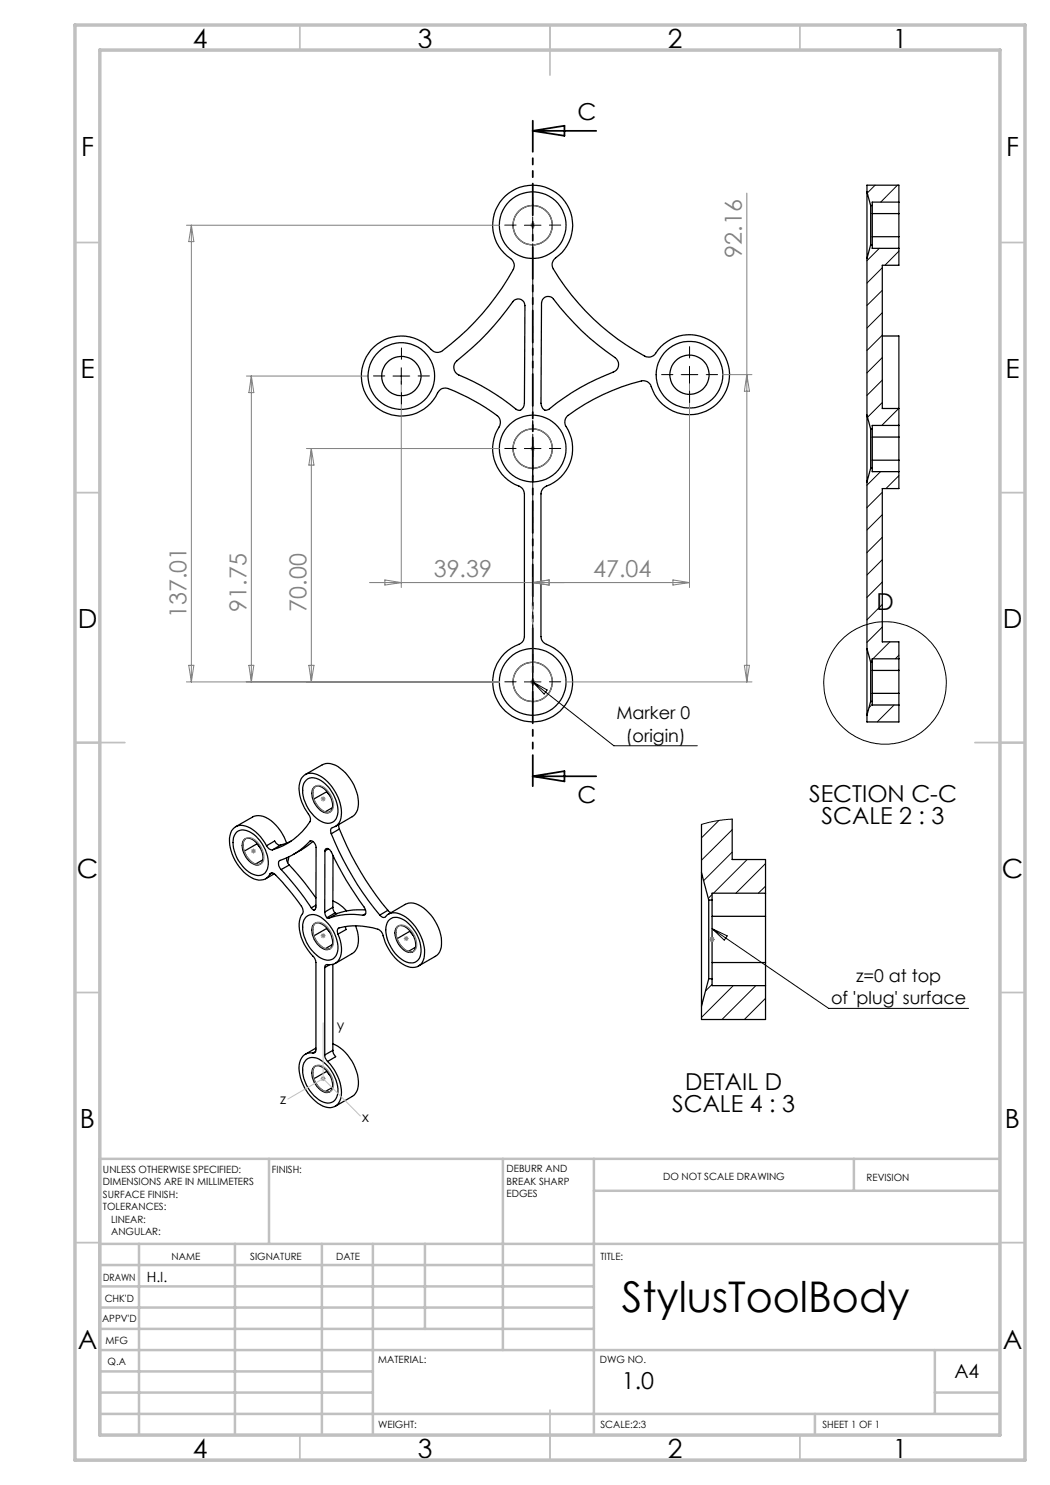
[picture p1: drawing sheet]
<svg xmlns="http://www.w3.org/2000/svg" width="210mm" height="297mm" viewBox="0 0 210 297" stroke-linecap="round" stroke-linejoin="round" font-family="sans-serif">
<g fill="none" stroke="#000" stroke-width=".25">
<path d="M101 39.2a8 8 0 0 1 11.8 .9 8 8 0 0 1-1.9 11.7l-.4 .8v.6a46.2 46.2 0 0 0 18.7 18.2 2.03 2.03 0 0 0 2.4-1.4 8 8 0 0 1 12.5-.1 8 8 0 0 1-2.6 12.2 8 8 0 0 1-11.4-5.1l-.6-.7-.6-.1a37 37 0 0 0-15.7 7.3l-.2 1a2.54 2.54 0 0 0 .7 1.6 8.2 8.2 0 0 1-4.8 11.4l-.5 .6-.2 .7v28.5a1.7 1.7 0 0 0 1.1 1.6 8 8 0 0 1 3.5 12.4 8 8 0 0 1-12.8-.3 8 8 0 0 1 4-12.2l.7-.7 .2-.8v-28.5a1.7 1.7 0 0 0-1.1-1.6 8 8 0 0 1-3.8-12.1l.1-.6-.1-.6a3 3 0 0 0-1.7-1.6 35.7 35.7 0 0 0-9.3-4.7l-.6 .1-.7 .6a8 8 0 0 1-11.7 3.7 8 8 0 0 1-1.7-12.1 8 8 0 0 1 12.2 .2l.8 .4 .6-.1a48.3 48.3 0 0 0 14.9-16.8 2.06 2.06 0 0 0-1.4-2.4 8 8 0 0 1-.4-12zM173.4 38.4v13.3M173.4 38.4v-1.4h6.4v16.1h-3.3v28.6h3.3M173.4 38.4l.7 2.7M108.8 59.6a1.33 1.33 0 0 1 1.9 .2 52.8 52.8 0 0 0 12.6 12 1.63 1.63 0 0 1-.7 2.6 54 54 0 0 0-13.1 7.6 .99 .99 0 0 1-1.3-1.1l.1-20.3 .2-.7zM173.4 51.7v31.3M174.1 41.1v7.9M174.1 49l-.7 2.7M174.1 49h.3M174.1 41.1h.3M174.4 41.1v7.9M174.4 49v.7h5.4"/>
<path d="M174.4 47.3h5.4M174.4 42.7h5.4M179.8 40.4h-5.4v.7M102.8 60.1a1.34 1.34 0 0 1 1.4-.2 1.34 1.34 0 0 1 .8 1.2l-.1 19.5a1.18 1.18 0 0 1-1.5 1.4 49.9 49.9 0 0 0-12-7.2 1.68 1.68 0 0 1 0-2.7 57.1 57.1 0 0 0 11.4-12zM176.5 67.2h3.3v14.5M173.4 83v13.4M173.4 96.4v33.3M173.4 83l.7 2.8M174.1 85.8v7.9M174.1 85.8h.3M174.1 93.7l-.7 2.7M174.1 93.7h.3"/>
<path d="M174.4 85.8v7.9M174.4 93.7v.6h5.4M174.4 92h5.4M174.4 87.4h5.4M179.8 81.7v16h-3.3v30.7h3.3v16h-6.4v-1.4M179.8 85.1h-5.4v.7M173.4 129.7v13.3M173.4 129.7l.7 2.7M174.1 132.4v7.9M174.1 132.4h.3M174.4 132.4v7.9M174.4 138.7h5.4"/>
<path d="M174.4 134.1h5.4M179.8 131.8h-5.4v.6M61.1 154.9l3.4-1.9a3.3 3.3 0 0 1 3.6 .7 8.7 8.7 0 0 1 3.4 8.3 2.52 2.52 0 0 1-1.1 1.3l-3.3 2M61.3 156a2.61 2.61 0 0 1 3.3 .4 7.6 7.6 0 0 1 2.9 6.5 2.06 2.06 0 0 1-3.3 1.3 7.4 7.4 0 0 1-3.6-7.1zM62.8 157.4a2.08 2.08 0 0 1 2.7 1 3.7 3.7 0 0 1 .8 3.7 1.63 1.63 0 0 1-2.6-.4 3.6 3.6 0 0 1-1-4zM63.1 157.3a2.2 2.2 0 0 0-.3 2.6 3.7 3.7 0 0 0 2.9 2.6l.3-.1M65.3 158.4l-2.5 1.4M65.3 158.2v.2M65.3 158.4l.7 .8M174.1 140.3l-.7 2.7M174.1 140.3h.3M174.4 140.3v.7h5.4"/>
<path d="M47.1 165.3l3.4-1.9a3.4 3.4 0 0 1 3.7 .7 9.7 9.7 0 0 1 3.1 4.5M47.3 166.4a2.73 2.73 0 0 1 3.4 .5 7.3 7.3 0 0 1 2.8 6.9 2.05 2.05 0 0 1-3.3 .9 7.4 7.4 0 0 1-3.5-7.2zM48.9 167.8a1.7 1.7 0 0 1 2.3 .7 3.6 3.6 0 0 1 1.1 4.1 1.43 1.43 0 0 1-2.1-.1 4 4 0 0 1-1.5-4.4zM49.1 167.7a2.44 2.44 0 0 0 0 3.1 3 3 0 0 0 2.9 2.1l.1-.1M51.4 168.8l-2.6 1.4M51.4 168.7v.1M51.4 168.8l.7 .8M52.6 172l-1.5 .8M53.3 169.2a7 7 0 0 0-5.2-4.1 2.61 2.61 0 0 0-2.2 3.1 8.8 8.8 0 0 0 5.4 7.7l.5 .1a2.1 2.1 0 0 0 2.2-1.2M53.3 169.2a1.19 1.19 0 0 0 1.2 .8M54 174.8a.67 .67 0 0 1 1.1 .2 36.8 36.8 0 0 1 5.5 6.9v.6a5.2 5.2 0 0 0-.4 4.9 17.6 17.6 0 0 0 2.8 4.4l.2 .7v17.5a.55 .55 0 0 1-.6 .6M54.4 174.6l-.4 .2"/>
<path d="M54.9 174.8l-1.8 1M56.1 169a1.19 1.19 0 0 1-1.2-.8l-1.6 1M56.1 169l-1.6 1M56.2 173.9a60.9 60.9 0 0 1 6.1 7.7M57.3 171.6l.1 .6 .5 .8M57.7 171.4l-.2 1.1M57.9 173l3.1 3.6 2.2 3M57.9 173l-1.7 .9M58.2 168.2l-2.1 .8M61.9 168.3a1.07 1.07 0 0 1 1.3 1.2v12l-.2 .4-.2 .1M61.9 168.3a14.1 14.1 0 0 1-6 3.9l-.2 .3v.6l.5 .8M62.1 168.2l-.2 .1"/>
<path d="M62.6 168.3l-1.7 1.3-2.2 1.3M65 170.2a.51 .51 0 0 1 .4-.5 .51 .51 0 0 1 .5 .2l.2 .3a77.4 77.4 0 0 0 7 11.8l.1 .6a.49 .49 0 0 1-.6 .5M65 170.2l-.1 12.2M65.7 169.8l-.7 .4M66.3 166.8a.87 .87 0 0 1 .6-1.4 3.1 3.1 0 0 0 1.4-3.5 8.8 8.8 0 0 0-5.3-7.1 2.38 2.38 0 0 0-3.2 2.4 10.6 10.6 0 0 0 2.2 6.2l.1 .6a12.9 12.9 0 0 1-7.6 6M66.3 166.8a62.6 62.6 0 0 0 9.7 16.2M66.5 161.5l-1.5 .9M66.6 171.2v10.3M67.8 164.9l.1 .9M67.9 165.8a61.1 61.1 0 0 0 9.7 16.3M67.9 165.8l-1.6 1M140.3 174.6v26.6"/>
<path d="M140.3 164.9v9.7M140.3 174.6l1.4 5.4M146.4 163.8v8.1h6.7v32h-12.8v-2.7M153.1 178.6h-10.7v1.4M61.3 183.3a2.56 2.56 0 0 1 3.3 .5 7.5 7.5 0 0 1 2.9 6.5 2.06 2.06 0 0 1-3.3 1.3 7.4 7.4 0 0 1-3.6-7.2zM62.3 181.6l.5 .4M62.8 184.8a2.08 2.08 0 0 1 2.7 1 3.1 3.1 0 0 1 .5 3.9 2.08 2.08 0 0 1-2.6-1 3.6 3.6 0 0 1-.7-3.7zM63 181.9l-.2 .1M63.1 184.6a2.76 2.76 0 0 0 .2 3.6 2.65 2.65 0 0 0 2.7 1.6M63.2 181l-.9 .6M64.9 182.4l.5 1.1M64.9 193.5v17.5"/>
<path d="M65.3 185.6v.1M65.3 185.7l-2.5 1.5M65.3 185.7l.7 .8M65.4 183.5l.4 .1M66 192.9l-1.1 .6M66.5 188.9l-1.5 .9M66.6 180.2l1.5 .8 1.2 1.2M66.6 181.5l.4 1.1M66.6 181.5l-1.7 .9M66.6 192.9v17.2M67 182.6l.5 .1M67 182.6l-1.6 .9"/>
<path d="M67.5 182.7l-1.7 .9M67.6 186.8a5.6 5.6 0 0 1 0 5.4 2.42 2.42 0 0 1-2.3 .7l-.3 .2-.1 .4M69.1 185.3l.1 .6-1.6 .9M71.1 185.2a4.9 4.9 0 0 1-.3 5.3l-3.7 2.2M72.6 183.1a13.5 13.5 0 0 0-6.8 .5M73.1 182l-3.2 .1-2.4 .6M73.1 182.7l-.5 .4M76 183a.8 .8 0 0 0 .7 .5 .8 .8 0 0 0 .7-.5 3.1 3.1 0 0 1 3.7 .4 9 9 0 0 1 3.7 8.2 2.41 2.41 0 0 1-3.8 1.5 9.7 9.7 0 0 1-4.5-6.4l-.4-.5a10.6 10.6 0 0 0-6.5-1l-1.8 .4a.9 .9 0 0 0-.2 1.2M77.6 182.1l.6 .4M77.6 182.1l-1.6 .9M77.6 184.2a2.3 2.3 0 0 1 3.2-.2 7.3 7.3 0 0 1 3.2 7.3 2.03 2.03 0 0 1-3.2 .9 7.4 7.4 0 0 1-3.5-7.2zM77.7 182.8l3.4-1.9a3.3 3.3 0 0 1 3.6 .7 8.6 8.6 0 0 1 3.4 8.3 2.17 2.17 0 0 1-1 1.4l-3.4 1.9"/>
<path d="M79.5 185.3a1.72 1.72 0 0 1 2.3 .6 3.6 3.6 0 0 1 1.1 4.1 1.63 1.63 0 0 1-2.5-.4 3.8 3.8 0 0 1-1.1-4zM79.7 185.2a2.2 2.2 0 0 0-.3 2.7 3.7 3.7 0 0 0 2.9 2.5l.3-.1M82 186.3l-2.6 1.4M82 186.1v.2M82 186.3l.6 .8M83.1 189.4l-1.4 .9M141.7 180v15.8M141.7 195.8l-1.4 5.4M141.7 195.8h.7M141.7 180h.7M142.4 180v15.8M142.4 195.8v1.3h10.7"/>
<path d="M142.4 192.5h10.7M142.4 183.3h10.7M61.3 211.9a2.68 2.68 0 0 1 3.3 .5 7.6 7.6 0 0 1 2.9 6.5 2.06 2.06 0 0 1-3.3 1.3 7.4 7.4 0 0 1-3.6-7.2zM62.6 210.6a2.35 2.35 0 0 0-2.8 2.4 8.9 8.9 0 0 0 5.3 8.4 2.38 2.38 0 0 0 3.2-2.4 8.9 8.9 0 0 0-2.8-6.7M62.8 213.4a2.08 2.08 0 0 1 2.7 .9 3.1 3.1 0 0 1 .5 4 2.08 2.08 0 0 1-2.6-1 3.6 3.6 0 0 1-.7-3.7zM63.1 213.2a2.76 2.76 0 0 0 .2 3.6 2.65 2.65 0 0 0 2.7 1.5M63.1 210.3l-.5 .3M63.2 209.6l-2.1 1.3M64.9 211l.1 .5 .5 .8M65.3 214.2v.1M65.3 214.3l-2.5 1.5M65.3 214.3l.7 .8"/>
<path d="M66.5 217.5l-1.5 .8M66.6 208.8a8.7 8.7 0 0 1 4.9 9.1 2.52 2.52 0 0 1-1.1 1.4l-3.3 2M66.6 210.1l.1 .6 .4 .6-1.6 1M66.6 210.1l-1.7 .9"/>
<circle cx="106.5" cy="45" r="3.9"/>
<circle cx="106.5" cy="45" r="6.7"/>
<circle cx="80.3" cy="75.2" r="6.7"/>
<circle cx="80.3" cy="75.2" r="3.9"/>
<circle cx="137.9" cy="74.9" r="3.9"/>
<circle cx="137.9" cy="74.9" r="6.7"/>
<circle cx="106.5" cy="89.7" r="3.9"/>
<circle cx="106.5" cy="89.7" r="6.7"/>
<circle cx="106.5" cy="136.4" r="3.9"/>
<circle cx="106.5" cy="136.4" r="6.7"/>
</g>
<g fill="none" stroke="#000" stroke-width=".2">
<path d="M175 37l-1.5 1.6M179.5 37l-3.4 3.4M104.9 45h3.3M106.5 43.4v3.3M175.9 49.7l-2.5 2.4M176.5 53.5l-3.1 3.1M176.5 58.1l-3.1 3M179.8 50.2l-2.8 2.9M78.6 75.2h3.4M80.3 73.6v3.3M136.2 74.9h3.4M137.9 73.3v3.3"/>
<path d="M176.5 62.5l-3.1 3.1M176.5 67l-3.1 3.1M176.5 71.5l-3.1 3.1M176.5 76l-3.1 3.1M104.9 89.7h3.3M106.5 88v3.4M176.1 94.3l-2.7 2.7M176.5 80.5l-3 3M176.5 98.5l-3.1 3M179.7 81.7l-3.3 3.4M179.8 95.1l-2.6 2.6M176.5 102.9l-3.1 3.1"/>
<path d="M176.5 107.5l-3.1 3M176.5 111.9l-3.1 3.1M176.5 116.4l-3.1 3.1M104.9 136.4h3.3M106.5 136.4l16.3 12.8h16.7M106.5 136.4l2.9 1.6-.6 .8zM106.5 134.7v3.3M174.4 131.9l-.3 .4M176.5 120.9l-3.1 3.1M176.5 125.4l-3.1 3.1M178 128.4l-3.4 3.4M179.8 131.1l-.7 .7"/>
<path d="M174.4 140.9l-.6 .6M178.8 141l-3.4 3.4M142.4 178.9l-.7 .8M143.8 164.1l-3.5 3.5M146.4 163.8l-2.6 .3-3.5 .8M146.4 165.9l-6.1 6.1M146.4 170.4l-5.7 5.7M149.4 171.9l-6.7 6.7M153.1 172.7l-5.9 5.9M153.1 177.2l-1.4 1.4M142.4 185.7l23.3 16h28M142.4 185.7l3.1 1.5-.6 .8z"/>
<path d="M142.4 196.9l-1.3 1.3M146.6 197.1l-6.3 6.4M151.2 197.1l-6.8 6.8M153.1 199.7l-4.2 4.2"/>
<circle cx="177" cy="136.6" r="12.3"/>
</g>
<g fill="none" stroke="#808080" stroke-width=".2">
<path d="M149.4 38.6v97.8M37.3 45h62.6M38.3 45v91.4M38.3 45l.5 3.3h-1.1zM106 45h1M106.2 44.7l.7 .7M106.5 44.6v.9M106.9 44.7l-.7 .7M49.3 75.2h24.4M50.3 75.2v61.2M50.3 75.2l.5 3.3h-1zM80.3 76.2v41.3"/>
<path d="M137.9 75.9v41.6M144.5 74.9h5.9M149.4 74.9l.5 3.3h-1zM61.3 89.7h38.6M62.3 89.7v46.7M62.3 89.7l.5 3.3h-1zM106 89.7h1M106.2 89.4l.7 .7M106.5 89.2v1M106.9 89.4l-.7 .7M73.9 116.5h64M77 116l3.3 .5-3.3 .5z"/>
<path d="M106.5 115.5v19.9M106.5 116.5l3.3-.5v1zM134.6 116l3.3 .5-3.3 .5zM37.3 136.4h62.6M37.7 133.1h1.1l-.5 3.3zM49.8 133.1h1l-.5 3.3zM61.8 133.1h1l-.5 3.3zM106 136.4h1M106.2 136l.7 .7M106.5 135.9v1M106.9 136l-.7 .7M113.1 136.4h37.3"/>
<path d="M148.9 133.1h1l-.5 3.3zM64.1 159.8h1M64.3 159.4l.7 .7M64.6 159.3v1M65 159.4l-.7 .7M50.2 170.2h1M50.3 169.9l.7 .7M50.7 169.7v1M51 169.9l-.7 .7M64.1 187.1h1M64.3 186.8l.7 .7M64.6 186.7v.9"/>
<path d="M65 186.8l-.7 .7M80.8 187.7h.9M80.9 187.4l.7 .7M81.2 187.2v1M81.6 187.4l-.7 .7M141.9 187.9h1M142.1 187.5l.7 .7M142.4 187.4v1M142.8 187.5l-.7 .7M64.1 215.7h1M64.3 215.4l.7 .7M64.6 215.2v1"/>
<path d="M65 215.4l-.7 .7"/>
</g>
<g fill="none" stroke="#808080" stroke-width=".25">
<path d="M62.8 157.5a1.56 1.56 0 0 1 2.4 .3 4 4 0 0 1 1.3 4.1 1.27 1.27 0 0 1-2 .2 4.1 4.1 0 0 1-1.7-4.5zM49.1 167.7a2.13 2.13 0 0 1 2.7 1.1 3.3 3.3 0 0 1 .6 3.8 1.86 1.86 0 0 1-2.6-.8 3.5 3.5 0 0 1-.9-3.8zM62.8 184.9a1.6 1.6 0 0 1 2.4 .3 4 4 0 0 1 1.3 4.1 1.47 1.47 0 0 1-2.3-.1 3.8 3.8 0 0 1-1.4-4.3zM79.6 185.3a1.91 1.91 0 0 1 2.6 .8 3.6 3.6 0 0 1 .8 3.9 1.56 1.56 0 0 1-2.4-.4 4 4 0 0 1-1.2-4zM62.8 213.4a1.6 1.6 0 0 1 2.4 .4 4 4 0 0 1 1.3 4.1 1.5 1.5 0 0 1-2.3-.1 3.9 3.9 0 0 1-1.4-4.4z"/>
<circle cx="106.5" cy="45" r="3.9"/>
<circle cx="106.5" cy="89.7" r="3.9"/>
<circle cx="106.5" cy="136.4" r="3.9"/>
</g>
<path d="M106.5 26.2h12.7M106.5 26.2l6.4-1.1v2.1zM106.5 155.3l6.4-1.1v2.1zM106.5 155.3h12.7" fill="none" stroke="#000" stroke-width=".35"/>
<path d="M106.6 24.1v133.1" fill="none" stroke="#000" stroke-width=".35" stroke-dasharray="6.3 1.3 1.3 1.3 1.3 1.3" stroke-dashoffset=".1"/>
<path d="M64.6 215.7l7.5 7.5M64.6 204.6v11.1M64.6 215.7l-7 4.1" fill="none" stroke="#c0c0c0" stroke-width=".2"/>
<g fill="none" stroke="#c0c0c0" stroke-width=".35">
<path d="M60 5v5M110 5v10M160 5v5M15 48.5h5M200 48.5h5M15 98.5h5M200 98.5h5M15 148.5h10M195 148.5h10M15 198.5h5M200 198.5h5M15 248.5h5"/>
<path d="M200 248.5h5M60 287v5M110 282v10M160 287v5"/>
</g>
<g fill="none" stroke="#c0c0c0" stroke-width=".5">
<path d="M53.8 231.8v17M100.6 231.8v38.2M118.8 231.8v55.2M118.8 238.2h81.2M170.8 231.8v6.4M200 231.8h-180v55.2M20 248.8h180M20 257.3h98.8M20 253h98.8M27.8 248.8v38.2M47 248.8v38.2M64.4 248.8v38.2"/>
<path d="M74.6 248.8v38.2M85 248.8v17M20 265.8h98.8M20 261.5h98.8M20 278.5h54.6M20 274.3h54.6M20 270h180M187 278.5h13M187 270v12.8M20 282.8h180M163 282.8v4.2"/>
</g>
<path d="M15 5h190v287h-190zM20 10h180v277h-180z" fill="none" stroke="#c0c0c0" stroke-width=".7"/>
<g fill="none" stroke="#000" stroke-width=".2" stroke-dasharray="15.2 1.3 1.3 1.3">
<path d="M103.2 45h-2.2M106.6 41.7v-2.3M109.9 45h2.3M77 75.2h-2.3M80.3 71.9v-2.3M80.3 78.5v2.3M83.6 75.2h2.3M134.6 74.9h-2.3M137.9 71.6v-2.3M137.9 78.3v2.2M141.2 74.9h2.3M103.2 89.7h-2.2"/>
<path d="M106.6 86.4v-2.3M106.6 93v2.3M109.9 89.7h2.3M103.2 136.4h-2.2M106.6 133v-2.2M106.6 139.7v2.3M109.9 136.4h2.3"/>
</g>
<path d="M106.6 48.4v92.2" fill="none" stroke="#000" stroke-width=".2" stroke-dasharray="15.2 1.3 1.3 1.3" stroke-dashoffset="-.4"/>
<text font-size="8.5" x="124.4" y="262.4">StylusToolBody</text>
<g font-size="5.3">
<text x="38.5" y="9.5">4</text>
<text x="83.5" y="9.5">3</text>
<text x="133.6" y="9.5">2</text>
<text x="178.6" y="9.5">1</text>
<text x="16.2" y="31.3">F</text>
<text x="201.2" y="31.3">F</text>
<text x="16.1" y="75.5">E</text>
<text x="201.1" y="75.5">E</text>
<text x="15.5" y="125.5">D</text>
<text x="200.5" y="125.5">D</text>
<text x="15.4" y="175.5">C</text>
<text x="200.4" y="175.5">C</text>
<text x="16" y="225.5">B</text>
<text x="201" y="225.5">B</text>
<text x="15.5" y="269.8">A</text>
<text x="200.5" y="269.8">A</text>
<text x="38.5" y="291.5">4</text>
<text x="83.5" y="291.5">3</text>
<text x="133.6" y="291.5">2</text>
<text x="178.6" y="291.5">1</text>
</g>
<g font-size="4.7">
<text x="115.5" y="24">C</text>
<text x="175.3" y="122">D</text>
<text x="115.5" y="160.6">C</text>
<text x="161.8" y="160.4">SECTION C-C</text>
<text x="164.3" y="164.9">SCALE 2 : 3</text>
<text x="137" y="217.9">DETAIL D</text>
<text x="134.4" y="222.5">SCALE 4 : 3</text>
<text x="124.4" y="277.9">1.0</text>
</g>
<g font-size="4.7" fill="#808080">
<text x="148.4" y="51.5" transform="rotate(-90 148.4 51.5)">92.16</text>
<text x="86.8" y="115.5">39.39</text>
<text x="118.7" y="115.5">47.04</text>
<text x="37.3" y="123.6" transform="rotate(-90 37.3 123.6)">137.01</text>
<text x="49.3" y="122.3" transform="rotate(-90 49.3 122.3)">91.75</text>
<text x="61.3" y="122.3" transform="rotate(-90 61.3 122.3)">70.00</text>
</g>
<text font-size="3.9" x="190.9" y="275.5">A4</text>
<g font-size="3.5">
<text x="123.3" y="143.8">Marker 0</text>
<text x="125.2" y="148.3">(origin)</text>
<text x="171.2" y="196.3">z=0 at top</text>
<text x="166.2" y="200.8">of 'plug' surface</text>
</g>
<g font-size="2.8">
<text x="67.4" y="205.9">y</text>
<text x="56" y="220.7">z</text>
<text x="72.5" y="224.4">x</text>
<text x="29.4" y="256.3">H.I.</text>
</g>
<g font-size="2">
<text x="20.6" y="234.6">UNLESS OTHERWISE SPECIFIED:</text>
<text x="20.6" y="237.1">DIMENSIONS ARE IN MILLIMETERS</text>
<text x="20.6" y="239.6">SURFACE FINISH:</text>
<text x="54.4" y="234.6">FINISH:</text>
<text x="101.3" y="234.5">DEBURR AND</text>
<text x="101.3" y="237">BREAK SHARP</text>
<text x="101.3" y="239.5">EDGES</text>
<text x="132.6" y="236">DO NOT SCALE DRAWING</text>
<text x="173.3" y="236.2">REVISION</text>
<text x="20.6" y="242.1">TOLERANCES:</text>
<text x="22.2" y="244.6">LINEAR:</text>
<text x="22.2" y="247.1">ANGULAR:</text>
<text x="34.3" y="252">NAME</text>
<text x="50" y="251.9">SIGNATURE</text>
<text x="67.2" y="251.9">DATE</text>
<text x="120.1" y="251.9">TITLE:</text>
<text x="20.6" y="256.1">DRAWN</text>
<text x="20.9" y="260.3">CHK'D</text>
<text x="20.4" y="264.4">APPV'D</text>
<text x="21.1" y="268.8">MFG</text>
<text x="21.5" y="273">Q.A</text>
<text x="75.6" y="272.5">MATERIAL:</text>
<text x="120" y="272.5">DWG NO.</text>
<text x="75.6" y="285.5">WEIGHT:</text>
<text x="120.1" y="285.6">SCALE:2:3</text>
<text x="164.5" y="285.6">SHEET 1 OF 1</text>
</g>
</svg>
